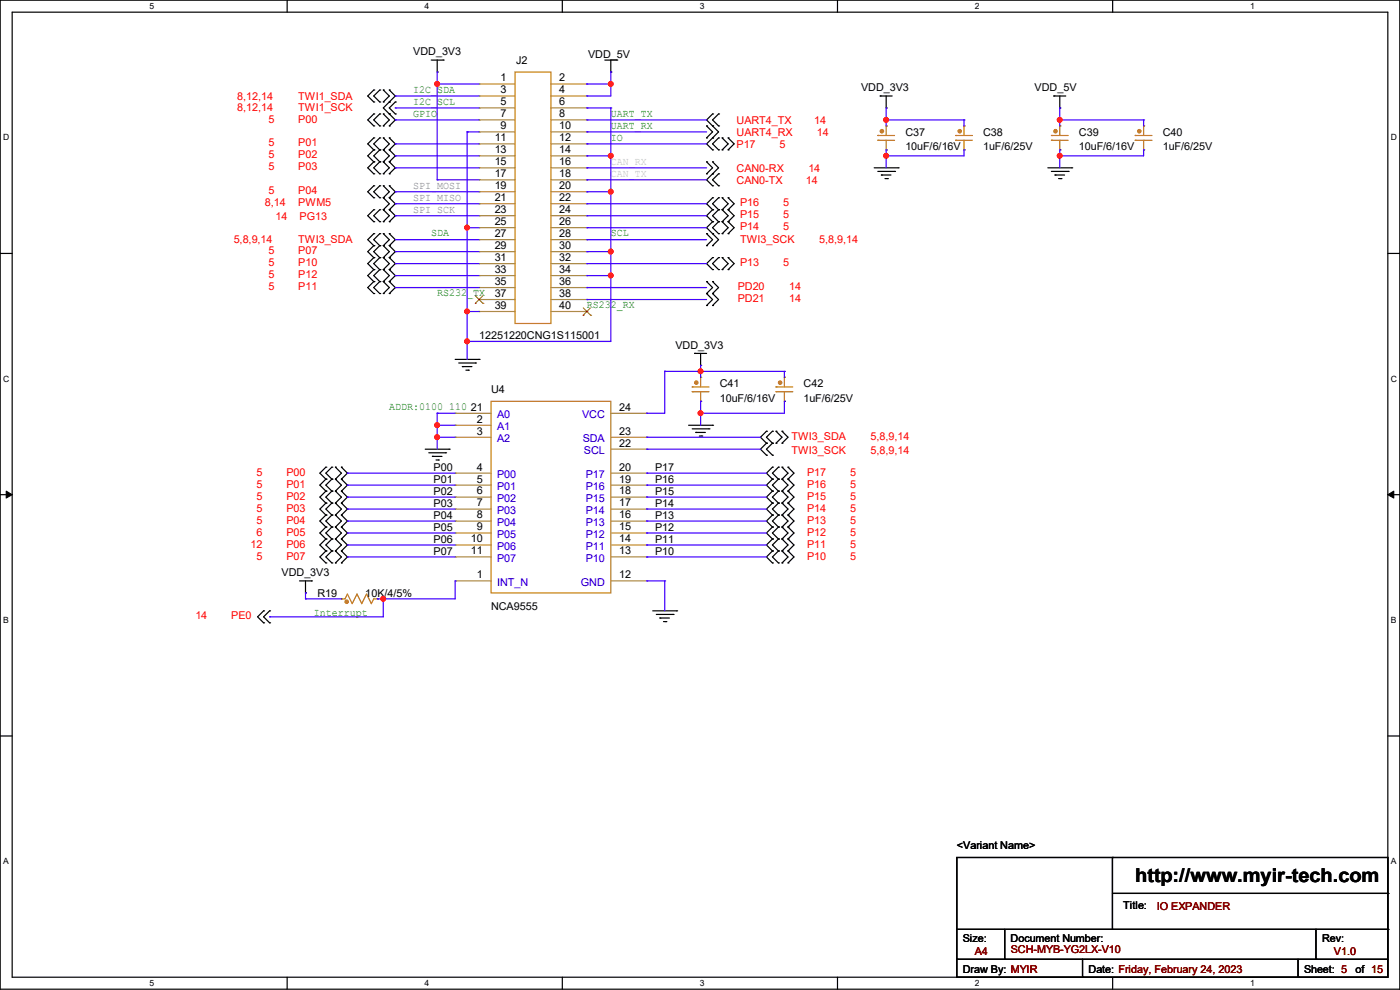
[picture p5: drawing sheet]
<svg xmlns="http://www.w3.org/2000/svg" width="297mm" height="210mm" viewBox="0 0 297 210" stroke-linecap="round" stroke-linejoin="round" font-family="sans-serif">
<path d="M0 0h297v209.8h-297zM2.6 2.6h291.8v204.7h-291.8z" fill="none" stroke="#000" stroke-width=".25"/>
<g fill="#fff">
<path d="M31.7 .3h1v2h-1z"/>
<path d="M31.7 207.6h1v1.9h-1z"/>
</g>
<path d="M60.9 0v2.6M60.9 207.3v2.5" fill="none" stroke="#000" stroke-width=".25"/>
<g fill="#fff">
<path d="M90.1 .3h1v2h-1z"/>
<path d="M90.1 207.6h1v1.9h-1z"/>
</g>
<path d="M119.3 0v2.6M119.3 207.3v2.5" fill="none" stroke="#000" stroke-width=".25"/>
<g fill="#fff">
<path d="M148.5 .3h.9v2h-.9z"/>
<path d="M148.5 207.6h.9v1.9h-.9z"/>
</g>
<path d="M177.7 0v2.6M177.7 207.3v2.5" fill="none" stroke="#000" stroke-width=".25"/>
<g fill="#fff">
<path d="M206.8 .3h1v2h-1z"/>
<path d="M206.8 207.6h1v1.9h-1z"/>
</g>
<path d="M236.1 0v2.6M236.1 207.3v2.5" fill="none" stroke="#000" stroke-width=".25"/>
<g fill="#fff">
<path d="M265.2 .3h1v2h-1z"/>
<path d="M265.2 207.6h1v1.9h-1z"/>
<path d="M.7 28.2h1.2v1.9h-1.2z"/>
<path d="M295.1 28.2h1.2v1.9h-1.2z"/>
<path d="M.7 79.3h1.2v2h-1.2z"/>
<path d="M295.1 79.3h1.2v2h-1.2z"/>
</g>
<path d="M0 53.8h2.6M294.4 53.8h2.6" fill="none" stroke="#000" stroke-width=".25"/>
<g fill="#fff">
<path d="M.7 130.5h1.2v2h-1.2z"/>
<path d="M295.1 130.5h1.1v2h-1.1z"/>
</g>
<path d="M0 104.9h2.6M294.4 104.9h2.6" fill="none" stroke="#000" stroke-width=".25"/>
<path d="M1.3 104.2l1.3 .7-1.3 .8zM294.4 104.9l1.3-.7v1.5z" fill="#000" stroke="#000" stroke-width=".21"/>
<g fill="#fff">
<path d="M.7 181.7h1.2v2h-1.2z"/>
<path d="M295.1 181.7h1.1v2h-1.1z"/>
</g>
<g fill="none" stroke="#000" stroke-width=".25">
<path d="M79.3 19.1h.1M79.3 19.1l-1.3 1.3 1.3 1.2M80.6 19.1h.1M80.6 19.1l-1.3 1.3 1.3 1.2M81.3 19.1h.1M81.3 19.1l1.3 1.3-1.3 1.2M82.6 19.1h.1M82.6 19.1l1.3 1.3-2.6 2.5 2.6 2.5-1.3 1.3M91.5 12.7h2.5M92.8 15.3h.1M92.8 12.7v2.6M94 12.7h.1"/>
<path d="M128.3 12.7h2.6M129.6 15.3h.1M129.6 12.7v2.6M130.9 12.7h.1M79.3 21.6h.1M79.3 24.2h.1M79.3 26.7h.1M79.3 29.3h.1M79.3 31.8h.1M79.3 34.3h.1M79.3 36.9h.1M79.3 39.4h.1"/>
<path d="M79.3 24.2l-1.3 1.2 1.3 1.3M79.3 29.3l-1.3 1.2 1.3 1.3M79.3 31.8l-1.3 1.3 1.3 1.2M79.3 34.3l-1.3 1.3 1.3 1.3M79.3 39.4l-1.3 1.3 1.3 1.3M80.6 21.6h.1M80.6 26.7h.1M80.6 24.2h.1M80.6 31.8h.1M80.6 29.3h.1M80.6 34.3h.1M80.6 36.9h.1"/>
<path d="M80.6 39.4h.1M80.6 29.3l-1.3 1.2 1.3 1.3M80.6 24.2l-1.3 1.2 1.3 1.3M80.6 31.8l-1.3 1.3 1.3 1.2M80.6 34.3l-1.3 1.3 1.3 1.3M80.6 39.4l-1.3 1.3 1.3 1.3M81.3 21.6h.1M81.3 26.7h.1M81.3 24.2h.1M81.3 31.8h.1M81.3 29.3h.1M81.3 34.3h.1"/>
<path d="M81.3 36.9h.1M81.3 39.4h.1M81.3 24.2l1.3 1.2-1.3 1.3M81.3 29.3l1.3 1.2-1.3 1.3M81.3 31.8l1.3 1.3-1.3 1.2M81.3 34.3l1.3 1.3-1.3 1.3M81.3 39.4l1.3 1.3-1.3 1.3M82.6 21.6h.1M82.6 24.2h.1M82.6 26.7h.1M82.6 29.3h.1M82.6 31.8h.1"/>
<path d="M82.6 34.3h.1M82.6 36.9h.1M82.6 39.4h.1M82.6 29.3l1.3 1.2-1.3 1.3M82.6 31.8l1.3 1.3-1.3 1.2M82.6 34.3l1.3 1.3-1.3 1.3M82.6 39.4l1.3 1.3-1.3 1.3M83.9 21.6h.1M83.9 24.2h.1M83.9 21.6l-1.3 1.3 1.3 1.3M149.9 26.7h.1M149.9 29.3h.1"/>
<path d="M149.9 34.3h.1M149.9 36.9h.1M149.9 26.7l1.3 1.3-1.3 1.3M149.9 34.3l1.3 1.3-1.3 1.3M151.2 24.2h.1M151.2 26.7h.1M151.2 29.3h.1M151.2 36.9h.1M151.2 39.4h.1M151.2 34.3h.1M151.2 31.8h.1M151.2 24.2l-1.3 1.2 2.5 2.6-2.5 2.5 1.3 1.3"/>
<path d="M151.2 34.3l1.2 1.3-2.5 2.5 1.3 1.3M152.4 26.7h.1M152.4 24.2h.1M152.4 39.4h.1M152.4 36.9h.1M152.4 31.8h.1M152.4 29.3h.1M152.4 24.2l-1.2 1.2 1.2 1.3M152.4 36.9l-1.2 1.2 1.2 1.3M152.4 29.3l-1.2 1.2 1.2 1.3M153.2 31.8h.1M153.2 29.3h.1"/>
<path d="M153.2 29.3l1.3 1.2-1.3 1.3M154.5 29.3h.1M154.5 31.8h.1M154.5 29.3l1.2 1.2-1.2 1.3M185.5 35.6h5M186.2 36.4h3.6M186.7 20.4h.1M186.7 20.4h2.6M187 37.1h.1M187 37.1h2M187.7 37.9h.6M188 22.9h.1"/>
<path d="M188 20.4v2.5M188.3 37.9h.1M189.8 36.4h.1M190.5 35.6h.1M222.3 35.6h5.1M223.1 36.4h3.5M223.6 20.4h.1M223.6 20.4h2.5M223.8 37.1h.1M223.8 37.1h2M224.6 37.9h.5M224.8 22.9h.1"/>
<path d="M224.8 20.4v2.5M225.1 37.9h.1M226.6 36.4h.1M227.4 35.6h.1M79.3 49.6h.1M79.3 52.1h.1M79.3 42h.1M79.3 54.7h.1M79.3 57.2h.1M79.3 59.7h.1M79.3 44.5h.1M79.3 47h.1"/>
<path d="M79.3 49.6l-1.3 1.2 1.3 1.3M79.3 52.1l-1.3 1.3 1.3 1.3M79.3 57.2l-1.3 1.3 1.3 1.2M79.3 59.7l-1.3 1.3 1.3 1.3M79.3 54.7l-1.3 1.2 1.3 1.3M79.3 44.5l-1.3 1.3 1.3 1.2M80.6 52.1h.1M80.6 49.6h.1M80.6 42h.1M80.6 54.7h.1M80.6 59.7h.1M80.6 57.2h.1"/>
<path d="M80.6 47h.1M80.6 44.5h.1M80.6 49.6l-1.3 1.2 1.3 1.3M80.6 52.1l-1.3 1.3 1.3 1.3M80.6 57.2l-1.3 1.3 1.3 1.2M80.6 59.7l-1.3 1.3 1.3 1.3M80.6 54.7l-1.3 1.2 1.3 1.3M80.6 44.5l-1.3 1.3 1.3 1.2M81.3 52.1h.1M81.3 49.6h.1M81.3 42h.1M81.3 54.7h.1"/>
<path d="M81.3 59.7h.1M81.3 57.2h.1M81.3 44.5h.1M81.3 47h.1M81.3 49.6l1.3 1.2-1.3 1.3M81.3 52.1l1.3 1.3-1.3 1.3M81.3 57.2l1.3 1.3-1.3 1.2M81.3 59.7l1.3 1.3-1.3 1.3M81.3 54.7l1.3 1.2-1.3 1.3M81.3 42l1.3 1.2-1.3 1.3M81.3 44.5l1.3 1.3-1.3 1.2M82.6 49.6h.1"/>
<path d="M82.6 52.1h.1M82.6 42h.1M82.6 54.7h.1M82.6 57.2h.1M82.6 59.7h.1M82.6 44.5h.1M82.6 47h.1M82.6 49.6l1.3 1.2-1.3 1.3M82.6 52.1l1.3 1.3-1.3 1.3M82.6 57.2l1.3 1.3-1.3 1.2M82.6 59.7l1.3 1.3-1.3 1.3M82.6 54.7l1.3 1.2-1.3 1.3"/>
<path d="M82.6 42l1.3 1.2-1.3 1.3M82.6 44.5l1.3 1.3-1.3 1.2M149.9 49.6h.1M149.9 52.1h.1M149.9 59.7h.1M149.9 49.6l1.3 1.2-1.3 1.3M149.9 59.7l1.3 1.3-1.3 1.3M151.2 49.6h.1M151.2 52.1h.1M151.2 42h.1M151.2 44.5h.1M151.2 47h.1"/>
<path d="M151.2 54.7h.1M151.2 57.2h.1M151.2 59.7h.1M151.2 47l-1.3 1.3 2.5 2.5-1.2 1.3M151.2 42l-1.3 1.2 1.3 1.3M151.2 44.5l-1.3 1.3 1.3 1.2M151.2 54.7l-1.3 1.2 1.3 1.3M151.2 59.7l1.2 1.3-1.2 1.3M152.4 44.5h.1M152.4 42h.1M152.4 47h.1M152.4 49.6h.1"/>
<path d="M152.4 57.2h.1M152.4 54.7h.1M152.4 42l-1.2 1.2 1.2 1.3M152.4 44.5l-1.2 1.3 1.2 1.2M152.4 47l-1.2 1.3 1.2 1.3M152.4 54.7l-1.2 1.2 1.2 1.3M153.2 44.5h.1M153.2 42h.1M153.2 47h.1M153.2 49.6h.1M153.2 57.2h.1M153.2 54.7h.1"/>
<path d="M153.2 42l1.3 1.2-1.3 1.3M153.2 44.5l1.3 1.3-1.3 1.2M153.2 47l1.3 1.3-1.3 1.3M153.2 54.7l1.3 1.2-1.3 1.3M154.5 42h.1M154.5 44.5h.1M154.5 47h.1M154.5 49.6h.1M154.5 54.7h.1M154.5 57.2h.1M154.5 42l1.2 1.2-1.2 1.3M154.5 44.5l1.2 1.3-1.2 1.2"/>
<path d="M154.5 47l1.2 1.3-1.2 1.3M154.5 54.7l1.2 1.2-1.2 1.3M79.3 62.3h.1M80.6 62.3h.1M81.3 62.3h.1M82.6 62.3h.1M96.6 76.2h5M97.3 77h3.6M98.1 77.8h.1M98.1 77.8h2M98.8 78.5h.6M99.4 78.5h.1"/>
<path d="M100.9 77h.1M101.6 76.2h.1M147.4 75h.1M147.4 75h2.5M148.6 77.5h.1M148.6 75v2.5M149.9 62.3h.1M149.9 64.8h.1M149.9 62.3l1.3 1.2-1.3 1.3M151.2 62.3h.1M151.2 64.8h.1M151.2 62.3l1.2 1.2-1.2 1.3"/>
<path d="M69.1 99.1h.1M69.1 99.1l-1.2 1.3 1.2 1.2M70.4 99.1h.1M70.4 99.1l-1.3 1.3 1.3 1.2M71.2 99.1h.1M71.2 99.1l1.2 1.3-1.2 1.2M72.4 99.1h.1M72.4 99.1l1.3 1.3-1.3 1.2M90.2 95.3h5.1M91 96.1h3.5M91.7 96.8h.1M91.7 96.8h2.1"/>
<path d="M92.5 97.6h.5M93 97.6h.1M94.5 96.1h.1M95.3 95.3h.1M146.1 90.2h5.1M146.9 91h3.5M147.6 91.7h.1M147.6 91.7h2M148.4 92.5h.5M148.9 92.5h.1M150.4 91h.1M151.2 90.2h.1"/>
<path d="M162.6 91.5h.1M162.6 94h.1M162.6 96.6h.1M162.6 91.5l-1.3 1.3 1.3 1.2M162.6 94l-1.3 1.3 1.3 1.3M163.9 94h.1M163.9 91.5h.1M163.9 96.6h.1M163.9 99.1h.1M163.9 91.5l-1.3 1.3 1.3 1.2M163.9 94l-1.3 1.3 1.3 1.3M163.9 99.1l-1.3 1.3 1.3 1.2"/>
<path d="M164.6 94h.1M164.6 91.5h.1M164.6 91.5l1.3 1.3-1.3 1.2M165.1 99.1h.1M165.1 99.1l-1.2 1.3 1.2 1.2M165.9 91.5h.1M165.9 94h.1M165.9 99.1h.1M165.9 91.5l1.3 1.3-1.3 1.2M165.9 99.1l1.3 1.3-1.3 1.2M167.2 99.1h.1M167.2 99.1l1.2 1.3-1.2 1.2"/>
<path d="M69.1 101.6h.1M69.1 104.2h.1M69.1 106.7h.1M69.1 109.3h.1M69.1 111.8h.1M69.1 114.3h.1M69.1 116.9h.1M69.1 119.4h.1M69.1 101.6l-1.2 1.3 1.2 1.3M69.1 104.2l-1.2 1.3 1.2 1.2M69.1 106.7l-1.2 1.3 1.2 1.3M69.1 109.3l-1.2 1.2 1.2 1.3"/>
<path d="M69.1 111.8l-1.2 1.3 1.2 1.2M69.1 114.3l-1.2 1.3 1.2 1.3M69.1 116.9l-1.2 1.3 1.2 1.2M70.4 101.6h.1M70.4 104.2h.1M70.4 106.7h.1M70.4 109.3h.1M70.4 111.8h.1M70.4 114.3h.1M70.4 116.9h.1M70.4 119.4h.1M70.4 101.6l-1.3 1.3 1.3 1.3"/>
<path d="M70.4 104.2l-1.3 1.3 1.3 1.2M70.4 106.7l-1.3 1.3 1.3 1.3M70.4 109.3l-1.3 1.2 1.3 1.3M70.4 111.8l-1.3 1.3 1.3 1.2M70.4 114.3l-1.3 1.3 1.3 1.3M70.4 116.9l-1.3 1.3 1.3 1.2M71.2 101.6h.1M71.2 104.2h.1M71.2 106.7h.1M71.2 109.3h.1M71.2 111.8h.1M71.2 114.3h.1"/>
<path d="M71.2 116.9h.1M71.2 119.4h.1M71.2 101.6l1.2 1.3-1.2 1.3M71.2 104.2l1.2 1.3-1.2 1.2M71.2 106.7l1.2 1.3-1.2 1.3M71.2 109.3l1.2 1.2-1.2 1.3M71.2 111.8l1.2 1.3-1.2 1.2M71.2 114.3l1.2 1.3-1.2 1.3M71.2 116.9l1.2 1.3-1.2 1.2M72.4 101.6h.1M72.4 104.2h.1M72.4 106.7h.1"/>
<path d="M72.4 109.3h.1M72.4 111.8h.1M72.4 114.3h.1M72.4 116.9h.1M72.4 119.4h.1M72.4 101.6l1.3 1.3-1.3 1.3M72.4 104.2l1.3 1.3-1.3 1.2M72.4 106.7l1.3 1.3-1.3 1.3M72.4 109.3l1.3 1.2-1.3 1.3M72.4 111.8l1.3 1.3-1.3 1.2M72.4 114.3l1.3 1.3-1.3 1.3M72.4 116.9l1.3 1.3-1.3 1.2"/>
<path d="M163.9 116.9h.1M163.9 119.4h.1M163.9 114.3h.1M163.9 111.8h.1M163.9 109.3h.1M163.9 106.7h.1M163.9 104.2h.1M163.9 101.6h.1M163.9 116.9l-1.3 1.3 1.3 1.2M163.9 114.3l-1.3 1.3 1.3 1.3M163.9 111.8l-1.3 1.3 1.3 1.2M163.9 109.3l-1.3 1.2 1.3 1.3"/>
<path d="M163.9 106.7l-1.3 1.3 1.3 1.3M163.9 104.2l-1.3 1.3 1.3 1.2M163.9 101.6l-1.3 1.3 1.3 1.3M165.1 119.4h.1M165.1 116.9h.1M165.1 114.3h.1M165.1 111.8h.1M165.1 109.3h.1M165.1 106.7h.1M165.1 104.2h.1M165.1 101.6h.1M165.1 116.9l-1.2 1.3 1.2 1.2"/>
<path d="M165.1 114.3l-1.2 1.3 1.2 1.3M165.1 111.8l-1.2 1.3 1.2 1.2M165.1 109.3l-1.2 1.2 1.2 1.3M165.1 106.7l-1.2 1.3 1.2 1.3M165.1 104.2l-1.2 1.3 1.2 1.2M165.1 101.6l-1.2 1.3 1.2 1.3M165.9 119.4h.1M165.9 116.9h.1M165.9 114.3h.1M165.9 111.8h.1M165.9 109.3h.1M165.9 106.7h.1"/>
<path d="M165.9 104.2h.1M165.9 101.6h.1M165.9 116.9l1.3 1.3-1.3 1.2M165.9 114.3l1.3 1.3-1.3 1.3M165.9 111.8l1.3 1.3-1.3 1.2M165.9 109.3l1.3 1.2-1.3 1.3M165.9 106.7l1.3 1.3-1.3 1.3M165.9 104.2l1.3 1.3-1.3 1.2M165.9 101.6l1.3 1.3-1.3 1.3M167.2 116.9h.1M167.2 119.4h.1M167.2 114.3h.1"/>
<path d="M167.2 111.8h.1M167.2 109.3h.1M167.2 106.7h.1M167.2 104.2h.1M167.2 101.6h.1M167.2 116.9l1.2 1.3-1.2 1.2M167.2 114.3l1.2 1.3-1.2 1.3M167.2 111.8l1.2 1.3-1.2 1.2M167.2 109.3l1.2 1.2-1.2 1.3M167.2 106.7l1.2 1.3-1.2 1.3M167.2 104.2l1.2 1.3-1.2 1.2M167.2 101.6l1.2 1.3-1.2 1.3"/>
<path d="M55.9 129.6h.1M55.9 132.1h.1M55.9 129.6l-1.2 1.3 1.2 1.2M57.2 129.6h.1M57.2 132.1h.1M57.2 129.6l-1.3 1.3 1.3 1.2M63.5 123.2h2.6M64.8 125.8h.1M64.8 123.2v2.6M66.1 123.2h.1M138.5 129.6h5.1M139.2 130.3h3.6"/>
<path d="M140 131.1h.1M140 131.1h2M140.8 131.9h.5M141.3 131.9h.1M142.8 130.3h.1M143.6 129.6h.1M0 156.1h2.6M294.4 156.1h2.6M203 181.9h91.4v25.4h-91.4zM203 197.1h91.4M213.1 197.1v6.4M236 181.9h.1"/>
<path d="M236 181.9v15.2M236 189.5h58.4M279.2 197.1v6.4M294.4 197.1h.1M294.4 189.5h.1M203 203.5h.1M203 203.5h91.4M213.1 203.5h.1M229.7 207.3h.1M229.7 203.5v3.8M275.4 207.3h.1M275.4 203.5v3.8"/>
<path d="M279.2 203.5h.1"/>
</g>
<g fill="none" stroke="#cc8006" stroke-width=".25">
<path d="M109.3 15.3h7.6v53.3h-7.6zM186.2 29.8h.1M186.2 28.7h.1M186.2 29.8h3.6M186.2 28.7h3.6M188 26.7h.1M188 31.8h.1M188 26.7v2M188 29.8v2M202.7 29.8h.1M202.7 28.7h.1M202.7 29.8h3.6"/>
<path d="M202.7 28.7h3.6M204.5 26.7h.1M204.5 31.8h.1M204.5 26.7v2M204.5 29.8v2M223.1 29.8h.1M223.1 28.7h.1M223.1 29.8h3.5M223.1 28.7h3.5M224.8 26.7h.1M224.8 31.8h.1M224.8 26.7v2"/>
<path d="M224.8 29.8v2M240.8 29.8h.1M240.8 28.7h.1M240.8 29.8h3.6M240.8 28.7h3.6M242.6 26.7h.1M242.6 31.8h.1M242.6 26.7v2M242.6 29.8v2M104.2 85.1h25.4v40.7h-25.4zM146.9 83.1h.1M146.9 82.1h.1"/>
<path d="M146.9 83.1h3.5M146.9 82.1h3.5M148.6 80.1h.1M148.6 85.1h.1M148.6 80.1v2M148.6 83.1v2M164.6 83.1h.1M164.6 82.1h.1M164.6 83.1h3.6M164.6 82.1h3.6M166.4 80.1h.1M166.4 85.1h.1"/>
<path d="M166.4 80.1v2M166.4 83.1v2M72.4 127h.1M72.4 127h.8l.5-1 1 2.1 1-2.1 1.1 2.1 1-2.1 1 2.1 .5-1.1h.8M80.1 127h.1"/>
</g>
<g fill="none" stroke="#a84" stroke-width=".25">
<path d="M101.6 17.8h.1M101.6 17.8h7.7M116.9 17.8h7.6M124.5 17.8h.1M101.6 20.4h.1M101.6 22.9h.1M101.6 25.4h.1M101.6 28h.1M101.6 30.5h.1M101.6 33.1h.1M101.6 35.6h.1M101.6 38.1h.1"/>
<path d="M101.6 20.4h7.7M101.6 22.9h7.7M101.6 25.4h7.7M101.6 28h7.7M101.6 30.5h7.7M101.6 33.1h7.7M101.6 35.6h7.7M101.6 38.1h7.7M116.9 20.4h7.6M116.9 22.9h7.6M116.9 25.4h7.6M116.9 28h7.6"/>
<path d="M116.9 30.5h7.6M116.9 33.1h7.6M116.9 35.6h7.6M116.9 38.1h7.6M124.5 20.4h.1M124.5 22.9h.1M124.5 25.4h.1M124.5 28h.1M124.5 30.5h.1M124.5 33.1h.1M124.5 35.6h.1M124.5 38.1h.1"/>
<path d="M188 26.7h.1M188 31.8h.1M204.5 26.7h.1M204.5 31.8h.1M224.8 26.7h.1M224.8 31.8h.1M242.6 26.7h.1M242.6 31.8h.1M101.6 40.7h.1M101.6 43.2h.1M101.6 45.8h.1M101.6 48.3h.1"/>
<path d="M101.6 50.8h.1M101.6 53.4h.1M101.6 55.9h.1M101.6 58.5h.1M101.6 40.7h7.7M101.6 43.2h7.7M101.6 45.8h7.7M101.6 48.3h7.7M101.6 50.8h7.7M101.6 53.4h7.7M101.6 55.9h7.7M101.6 58.5h7.7"/>
<path d="M116.9 40.7h7.6M116.9 43.2h7.6M116.9 45.8h7.6M116.9 48.3h7.6M116.9 50.8h7.6M116.9 53.4h7.6M116.9 55.9h7.6M116.9 58.5h7.6M124.5 40.7h.1M124.5 43.2h.1M124.5 45.8h.1M124.5 48.3h.1"/>
<path d="M124.5 50.8h.1M124.5 53.4h.1M124.5 55.9h.1M124.5 58.5h.1M101.6 61h.1M101.6 63.5h.1M101.6 66.1h.1M101.6 61h7.7M101.6 63.5h7.7M101.6 66.1h7.7M116.9 61h7.6M116.9 63.5h7.6"/>
<path d="M116.9 66.1h7.6M124.5 61h.1M124.5 63.5h.1M124.5 66.1h.1M96.6 90.2h.1M96.6 92.8h.1M96.6 87.7h.1M96.6 90.2h7.6M96.6 92.8h7.6M96.6 87.7h7.6M129.6 92.8h7.6M129.6 87.7h7.6"/>
<path d="M129.6 95.3h7.6M137.2 95.3h.1M137.2 92.8h.1M137.2 87.7h.1M148.6 80.1h.1M148.6 85.1h.1M166.4 80.1h.1M166.4 85.1h.1M96.6 100.4h.1M96.6 102.9h.1M96.6 105.5h.1M96.6 108h.1"/>
<path d="M96.6 110.5h.1M96.6 113.1h.1M96.6 115.6h.1M96.6 118.2h.1M96.6 100.4h7.6M96.6 102.9h7.6M96.6 105.5h7.6M96.6 108h7.6M96.6 110.5h7.6M96.6 113.1h7.6M96.6 115.6h7.6M96.6 118.2h7.6"/>
<path d="M129.6 100.4h7.6M129.6 102.9h7.6M129.6 105.5h7.6M129.6 108h7.6M129.6 110.5h7.6M129.6 113.1h7.6M129.6 115.6h7.6M129.6 118.2h7.6M137.2 115.6h.1M137.2 113.1h.1M137.2 110.5h.1M137.2 108h.1"/>
<path d="M137.2 105.5h.1M137.2 102.9h.1M137.2 100.4h.1M137.2 118.2h.1M72.4 127h.1M80.1 127h.1M96.6 123.2h.1M96.6 123.2h7.6M129.6 123.2h7.6M137.2 123.2h.1"/>
</g>
<g fill="#cc8006" stroke="#cc8006" stroke-width=".25">
<circle cx="223.9" cy="27.8" r=".36"/>
<circle cx="147.7" cy="81.2" r=".36"/>
<circle cx="73.6" cy="127.7" r=".36"/>
<circle cx="203.6" cy="27.8" r=".36"/>
<circle cx="241.7" cy="27.8" r=".36"/>
<circle cx="187.1" cy="27.8" r=".36"/>
<circle cx="165.5" cy="81.2" r=".36"/>
</g>
<path d="M100.8 64.3h.1M100.9 62.8l1.5 1.5M102.4 62.8l-1.6 1.5M102.4 64.3h.1M123.7 66.9h.1M123.7 65.3l1.6 1.6M125.3 65.3l-1.6 1.6M125.3 66.9h.1" fill="none" stroke="#804000" stroke-width=".21"/>
<g fill="none" stroke="#4200ff" stroke-width=".25">
<path d="M92.8 15.3h.1M92.8 17.8h.1M92.8 15.3v22.8M92.8 17.8h8.8M124.5 17.8h.1M124.5 17.8h5.1M129.6 15.3h.1M129.6 17.8h.1M129.6 15.3v5.1h-5.1M83.9 20.4h.1M83.9 22.9h.1M83.9 25.4h.1"/>
<path d="M83.9 30.5h.1M83.9 33.1h.1M83.9 35.6h.1M83.9 25.4h17.7M83.9 33.1h17.7M83.9 20.4h17.7M83.9 22.9h17.7M83.9 30.5h17.7M83.9 35.6h17.7M92.8 38.1h.1M92.8 38.1h8.8M99.1 28h.1"/>
<path d="M99.1 28h2.5M99.1 28v48.2M124.5 20.4h.1M124.5 22.9h.1M124.5 25.4h.1M124.5 28h.1M124.5 30.5h.1M124.5 33.1h.1M124.5 35.6h.1M124.5 38.1h.1M124.5 25.4h25.4M124.5 33.1h5.1"/>
<path d="M124.5 22.9h5.1M124.5 28h25.4M124.5 30.5h25.4M124.5 35.6h25.4M124.5 38.1h25.4M129.6 22.9h.1M129.6 33.1h.1M129.6 22.9v49.5h-30.5M188 22.9h.1M188 25.4h.1M188 31.8h.1M188 33.1h.1"/>
<path d="M188 22.9v3.8M188 31.8v3.8M188 25.4h16.5M204.5 25.4h.1M204.5 31.8h.1M204.5 25.4v1.3M204.5 31.8v1.3h-16.5M224.8 22.9h.1M224.8 25.4h.1M224.8 31.8h.1M224.8 33.1h.1M224.8 25.4h17.8"/>
<path d="M224.8 22.9v3.8M224.8 31.8v3.8M242.6 25.4h.1M242.6 31.8h.1M242.6 31.8v1.3h-17.8M242.6 25.4v1.3M83.9 40.7h.1M83.9 53.4h.1M83.9 55.9h.1M83.9 58.5h.1M83.9 50.8h.1M83.9 43.2h.1"/>
<path d="M83.9 45.8h.1M83.9 40.7h17.7M83.9 43.2h17.7M83.9 45.8h17.7M83.9 50.8h17.7M83.9 53.4h17.7M83.9 55.9h17.7M83.9 58.5h17.7M99.1 48.3h.1M99.1 48.3h2.5M124.5 40.7h.1M124.5 43.2h.1"/>
<path d="M124.5 45.8h.1M124.5 48.3h.1M124.5 50.8h.1M124.5 53.4h.1M124.5 55.9h.1M124.5 58.5h.1M124.5 40.7h5.1M124.5 43.2h25.4M124.5 45.8h25.4M124.5 48.3h25.4M124.5 50.8h25.4M124.5 53.4h5.1"/>
<path d="M124.5 55.9h25.4M124.5 58.5h5.1M129.6 40.7h.1M129.6 53.4h.1M129.6 58.5h.1M83.9 61h.1M83.9 61h17.7M99.1 66.1h.1M99.1 72.4h.1M99.1 66.1h2.5M124.5 61h.1M124.5 63.5h.1"/>
<path d="M124.5 61h25.4M124.5 63.5h25.4M141 78.8h.1M141 78.8h25.4M141 78.8v8.9h-3.8M148.6 77.5h.1M148.6 78.8h.1M148.6 77.5v2.6M166.4 78.8h.1M166.4 78.8v1.3M92.8 87.7h.1M92.8 90.2h.1"/>
<path d="M92.8 92.8h.1M92.8 87.7v7.6M92.8 87.7h3.8M92.8 90.2h3.8M92.8 92.8h3.8M137.2 87.7h.1M137.2 92.8h.1M137.2 95.3h.1M137.2 92.8h24.1M137.2 95.3h24.1M148.6 85.1h.1M148.6 87.7h.1"/>
<path d="M148.6 85.1v5.1M166.4 85.1h.1M166.4 85.1v2.6h-17.8M73.7 100.4h.1M73.7 102.9h.1M73.7 105.5h.1M73.7 110.5h.1M73.7 113.1h.1M73.7 115.6h.1M73.7 118.2h.1M73.7 108h.1M73.7 100.4h22.9"/>
<path d="M73.7 102.9h22.9M73.7 105.5h22.9M73.7 108h22.9M73.7 110.5h22.9M73.7 113.1h22.9M73.7 115.6h22.9M73.7 118.2h22.9M137.2 100.4h.1M137.2 102.9h.1M137.2 105.5h.1M137.2 108h.1M137.2 110.5h.1"/>
<path d="M137.2 113.1h.1M137.2 115.6h.1M137.2 118.2h.1M137.2 100.4h25.4M137.2 102.9h25.4M137.2 105.5h25.4M137.2 108h25.4M137.2 110.5h25.4M137.2 113.1h25.4M137.2 115.6h25.4M137.2 118.2h25.4M57.2 130.9h.1"/>
<path d="M64.8 125.8h.1M64.8 127h.1M64.8 125.8v1.2M64.8 127h7.6M80.1 127h.1M81.3 127h.1M81.3 127v3.9h-24.1M96.6 123.2h.1M96.6 123.2v3.8h-16.5M137.2 123.2h.1M137.2 123.2h3.8M141 123.2h.1"/>
<path d="M141 123.2v6.4"/>
</g>
<g fill="#f00" stroke="#f00" stroke-width=".25">
<circle cx="148.6" cy="78.8" r=".49"/>
<circle cx="188" cy="25.4" r=".49"/>
<circle cx="188" cy="33" r=".49"/>
<circle cx="148.6" cy="87.7" r=".49"/>
<circle cx="92.7" cy="17.8" r=".49"/>
<circle cx="129.6" cy="17.8" r=".49"/>
<circle cx="129.6" cy="33" r=".49"/>
<circle cx="92.7" cy="92.7" r=".49"/>
<circle cx="92.7" cy="90.2" r=".49"/>
<circle cx="129.6" cy="40.7" r=".49"/>
<circle cx="99.1" cy="66.1" r=".49"/>
<circle cx="99.1" cy="48.3" r=".49"/>
<circle cx="129.6" cy="58.4" r=".49"/>
<circle cx="129.6" cy="53.4" r=".49"/>
<circle cx="81.3" cy="127" r=".49"/>
<circle cx="99.1" cy="72.4" r=".49"/>
<circle cx="224.8" cy="25.4" r=".49"/>
<circle cx="224.8" cy="33" r=".49"/>
</g>
<text font-size="4.1" x="240.8" y="187.2">http://www.myir-tech.com</text>
<g font-size="2.3">
<text x="87.7" y="11.8">VDD_3V3</text>
<text x="106.2" y="17.3">1</text>
<text x="109.5" y="13.5">J2</text>
<text x="118.7" y="17.3">2</text>
<text x="124.8" y="12.3">VDD_5V</text>
<text x="106.2" y="19.8">3</text>
<text x="106.2" y="22.4">5</text>
<text x="118.7" y="19.8">4</text>
<text x="118.7" y="22.4">6</text>
<text x="182.7" y="19.4">VDD_3V3</text>
<text x="219.5" y="19.4">VDD_5V</text>
<text x="104.9" y="30">11</text>
<text x="106.2" y="24.9">7</text>
<text x="106.2" y="27.4">9</text>
<text x="118.7" y="24.9">8</text>
<text x="118.7" y="27.4">10</text>
<text x="118.7" y="30">12</text>
<text x="192.1" y="28.8">C37</text>
<text x="208.6" y="28.8">C38</text>
<text x="228.9" y="28.8">C39</text>
<text x="246.7" y="28.8">C40</text>
<text x="104.9" y="32.5">13</text>
<text x="104.9" y="35.1">15</text>
<text x="118.7" y="32.5">14</text>
<text x="118.7" y="35.1">16</text>
<text x="192.1" y="31.8">10uF/6/16V</text>
<text x="208.6" y="31.8">1uF/6/25V</text>
<text x="228.9" y="31.8">10uF/6/16V</text>
<text x="246.7" y="31.8">1uF/6/25V</text>
<text x="104.9" y="37.6">17</text>
<text x="104.9" y="40.1">19</text>
<text x="118.7" y="37.6">18</text>
<text x="118.7" y="40.1">20</text>
<text x="104.9" y="42.7">21</text>
<text x="104.9" y="45.2">23</text>
<text x="104.9" y="47.8">25</text>
<text x="118.7" y="42.7">22</text>
<text x="118.7" y="45.2">24</text>
<text x="118.7" y="47.8">26</text>
<text x="104.9" y="50.3">27</text>
<text x="104.9" y="52.8">29</text>
<text x="118.7" y="50.3">28</text>
<text x="118.7" y="52.8">30</text>
<text x="104.9" y="55.4">31</text>
<text x="104.9" y="57.9">33</text>
<text x="118.7" y="55.4">32</text>
<text x="118.7" y="57.9">34</text>
<text x="104.9" y="60.5">35</text>
<text x="104.9" y="63">37</text>
<text x="104.9" y="65.5">39</text>
<text x="118.7" y="60.5">36</text>
<text x="118.7" y="63">38</text>
<text x="118.7" y="65.5">40</text>
<text x="101.6" y="72">12251220CNG1S115001</text>
<text x="143.3" y="74">VDD_3V3</text>
<text x="104.2" y="83.4">U4</text>
<text x="152.7" y="82.1">C41</text>
<text x="170.5" y="82.1">C42</text>
<text x="99.9" y="87.1">21</text>
<text x="101.1" y="89.7">2</text>
<text x="131.4" y="87.1">24</text>
<text x="152.7" y="85.2">10uF/6/16V</text>
<text x="170.5" y="85.2">1uF/6/25V</text>
<text x="101.1" y="92.2">3</text>
<text x="131.4" y="94.7">22</text>
<text x="131.4" y="92.2">23</text>
<text x="92" y="99.9">P00</text>
<text x="101.1" y="99.8">4</text>
<text x="131.4" y="99.8">20</text>
<text x="139" y="99.9">P17</text>
<text x="92" y="102.4">P01</text>
<text x="92" y="104.9">P02</text>
<text x="92" y="107.5">P03</text>
<text x="101.1" y="102.4">5</text>
<text x="101.1" y="104.9">6</text>
<text x="101.1" y="107.4">7</text>
<text x="131.4" y="107.4">17</text>
<text x="131.4" y="104.9">18</text>
<text x="131.4" y="102.4">19</text>
<text x="139" y="102.4">P16</text>
<text x="139" y="104.9">P15</text>
<text x="139" y="107.5">P14</text>
<text x="92" y="110">P04</text>
<text x="92" y="112.6">P05</text>
<text x="101.1" y="110">8</text>
<text x="101.1" y="112.5">9</text>
<text x="131.4" y="112.5">15</text>
<text x="131.4" y="110">16</text>
<text x="139" y="110">P13</text>
<text x="139" y="112.6">P12</text>
<text x="92" y="115.1">P06</text>
<text x="92" y="117.6">P07</text>
<text x="99.9" y="115.1">10</text>
<text x="99.9" y="117.6">11</text>
<text x="131.4" y="115.1">14</text>
<text x="131.4" y="117.6">13</text>
<text x="139" y="115.1">P11</text>
<text x="139" y="117.6">P10</text>
<text x="59.7" y="122.3">VDD_3V3</text>
<text x="101.1" y="122.7">1</text>
<text x="131.4" y="122.7">12</text>
<text x="67.4" y="126.6">R19</text>
<text x="77.5" y="126.6">10K/4/5%</text>
<text x="104.2" y="129.4">NCA9555</text>
<text x="203" y="180.2">&lt;Variant Name&gt;</text>
<text x="238.3" y="192.9">Title:</text>
<text x="204.3" y="199.7">Size:</text>
<text x="214.4" y="199.7">Document Number:</text>
<text x="280.5" y="199.7">Rev:</text>
<text x="204.3" y="206.3">Draw By: MYIR</text>
<text x="230.9" y="206.3">Date: Friday, February 24, 2023</text>
<text x="276.6" y="206.3">Sheet: 5</text>
<text x="287.6" y="206.3">of 15</text>
</g>
<g font-size="2.3" fill="#f00">
<text x="50.3" y="23.5">8,12,14</text>
<text x="50.3" y="21.2">8,12,14</text>
<text x="63.3" y="23.5">TWI1_SCK</text>
<text x="63.3" y="21.2">TWI1_SDA</text>
<text x="56.9" y="26">5</text>
<text x="63.3" y="26">P00</text>
<text x="156.3" y="26.2">UART4_TX</text>
<text x="156.3" y="28.8">UART4_RX</text>
<text x="172.8" y="26.2">14</text>
<text x="173.3" y="28.8">14</text>
<text x="56.9" y="31.1">5</text>
<text x="56.9" y="33.6">5</text>
<text x="63.3" y="31.1">P01</text>
<text x="63.3" y="33.6">P02</text>
<text x="156.3" y="31.3">P17</text>
<text x="165.4" y="31.3">5</text>
<text x="56.9" y="36.2">5</text>
<text x="56.9" y="41.2">5</text>
<text x="63.3" y="36.2">P03</text>
<text x="63.3" y="41.2">P04</text>
<text x="156.3" y="38.9">CAN0-TX</text>
<text x="156.3" y="36.4">CAN0-RX</text>
<text x="171" y="38.9">14</text>
<text x="171.5" y="36.4">14</text>
<text x="56.2" y="43.8">8,14</text>
<text x="58.5" y="46.6">14</text>
<text x="63.3" y="43.8">PWM5</text>
<text x="63.5" y="46.6">PG13</text>
<text x="157" y="43.8">P16</text>
<text x="157" y="46.3">P15</text>
<text x="166.2" y="43.8">5</text>
<text x="166.2" y="46.3">5</text>
<text x="49.6" y="51.6">5,8,9,14</text>
<text x="56.9" y="53.9">5</text>
<text x="63.3" y="51.6">TWI3_SDA</text>
<text x="63.3" y="53.9">P07</text>
<text x="157" y="51.6">TWI3_SCK</text>
<text x="157" y="48.9">P14</text>
<text x="166.2" y="48.9">5</text>
<text x="173.8" y="51.6">5,8,9,14</text>
<text x="56.9" y="59">5</text>
<text x="56.9" y="56.5">5</text>
<text x="63.3" y="59">P12</text>
<text x="63.3" y="56.5">P10</text>
<text x="157" y="56.5">P13</text>
<text x="166.2" y="56.5">5</text>
<text x="56.9" y="61.6">5</text>
<text x="63.3" y="61.6">P11</text>
<text x="156.5" y="61.6">PD20</text>
<text x="156.5" y="64.1">PD21</text>
<text x="167.4" y="61.6">14</text>
<text x="167.4" y="64.1">14</text>
<text x="167.9" y="93.3">TWI3_SDA</text>
<text x="184.7" y="93.3">5,8,9,14</text>
<text x="54.4" y="100.9">5</text>
<text x="60.7" y="100.9">P00</text>
<text x="167.9" y="96.3">TWI3_SCK</text>
<text x="171.2" y="100.9">P17</text>
<text x="180.4" y="100.9">5</text>
<text x="184.7" y="96.3">5,8,9,14</text>
<text x="54.4" y="103.5">5</text>
<text x="54.4" y="106">5</text>
<text x="60.7" y="103.5">P01</text>
<text x="60.7" y="106">P02</text>
<text x="171.2" y="106">P15</text>
<text x="171.2" y="103.5">P16</text>
<text x="180.4" y="106">5</text>
<text x="180.4" y="103.5">5</text>
<text x="54.4" y="108.5">5</text>
<text x="54.4" y="111.1">5</text>
<text x="54.4" y="113.6">6</text>
<text x="60.7" y="108.5">P03</text>
<text x="60.7" y="111.1">P04</text>
<text x="60.7" y="113.6">P05</text>
<text x="171.2" y="113.6">P12</text>
<text x="171.2" y="111.1">P13</text>
<text x="171.2" y="108.5">P14</text>
<text x="180.4" y="113.6">5</text>
<text x="180.4" y="111.1">5</text>
<text x="180.4" y="108.5">5</text>
<text x="53.1" y="116.2">12</text>
<text x="54.4" y="118.7">5</text>
<text x="60.7" y="116.2">P06</text>
<text x="60.7" y="118.7">P07</text>
<text x="171.2" y="118.7">P10</text>
<text x="171.2" y="116.2">P11</text>
<text x="180.4" y="118.7">5</text>
<text x="180.4" y="116.2">5</text>
<text x="41.4" y="131.4">14</text>
<text x="49.1" y="131.4">PE0</text>
</g>
<g font-size="2.3" fill="#008000">
<text x="87.7" y="19.7">I2C_SDA</text>
<text x="87.7" y="22.2">I2C_SCL</text>
<text x="87.7" y="24.8">GPIO</text>
<text x="129.6" y="29.8">IO</text>
<text x="129.6" y="24.8">UART_TX</text>
<text x="129.6" y="27.3">UART_RX</text>
<text x="91.5" y="50.2">SDA</text>
<text x="129.6" y="50.2">SCL</text>
<text x="92.8" y="62.9">RS232_TX</text>
<text x="124.5" y="65.4">RS232_RX</text>
<text x="82.6" y="87">ADDR:0100 110</text>
<text x="66.6" y="130.7">Interrupt</text>
</g>
<g font-size="2.3" fill="#c0c0c0">
<text x="129.6" y="34.9">CAN_RX</text>
<text x="129.6" y="37.5">CAN_TX</text>
</g>
<g font-size="2.3" fill="#808080">
<text x="87.7" y="40">SPI_MOSI</text>
<text x="87.7" y="42.5">SPI_MISO</text>
<text x="87.7" y="45.1">SPI_SCK</text>
</g>
<g font-size="2.3" fill="#00c">
<text x="105.5" y="88.7">A0</text>
<text x="123.5" y="88.7">VCC</text>
<text x="105.5" y="91.3">A1</text>
<text x="105.5" y="93.8">A2</text>
<text x="123.6" y="93.8">SDA</text>
<text x="105.5" y="101.4">P00</text>
<text x="123.9" y="96.3">SCL</text>
<text x="124.3" y="101.4">P17</text>
<text x="105.5" y="104">P01</text>
<text x="105.5" y="106.5">P02</text>
<text x="124.3" y="106.5">P15</text>
<text x="124.3" y="104">P16</text>
<text x="105.5" y="109">P03</text>
<text x="105.5" y="111.6">P04</text>
<text x="124.3" y="111.6">P13</text>
<text x="124.3" y="109">P14</text>
<text x="105.5" y="114.1">P05</text>
<text x="105.5" y="116.7">P06</text>
<text x="105.5" y="119.2">P07</text>
<text x="124.3" y="116.7">P11</text>
<text x="124.3" y="114.1">P12</text>
<text x="124.3" y="119.2">P10</text>
<text x="105.5" y="124.3">INT_N</text>
<text x="123.2" y="124.3">GND</text>
</g>
<g font-size="2.3" fill="#800000">
<text x="245.4" y="193.1">IO EXPANDER</text>
<text x="206.8" y="202.5">A4</text>
<text x="214.4" y="202.3">SCH-MYB-YG2LX-V10</text>
<text x="283" y="202.5">V1.0</text>
</g>
<g font-size="1.8">
<text x="31.7" y="1.9">5</text>
<text x="90.1" y="1.9">4</text>
<text x="148.5" y="1.9">3</text>
<text x="206.8" y="1.9">2</text>
<text x="265.2" y="1.9">1</text>
<text x=".7" y="29.8">D</text>
<text x="295.1" y="29.8">D</text>
<text x=".7" y="80.9">C</text>
<text x="295.1" y="80.9">C</text>
<text x=".7" y="132.1">B</text>
<text x="295.1" y="132.1">B</text>
<text x=".7" y="183.3">A</text>
<text x="295.1" y="183.3">A</text>
<text x="31.7" y="209.2">5</text>
<text x="90.1" y="209.2">4</text>
<text x="148.5" y="209.2">3</text>
<text x="206.8" y="209.2">2</text>
<text x="265.2" y="209.2">1</text>
</g>
</svg>
